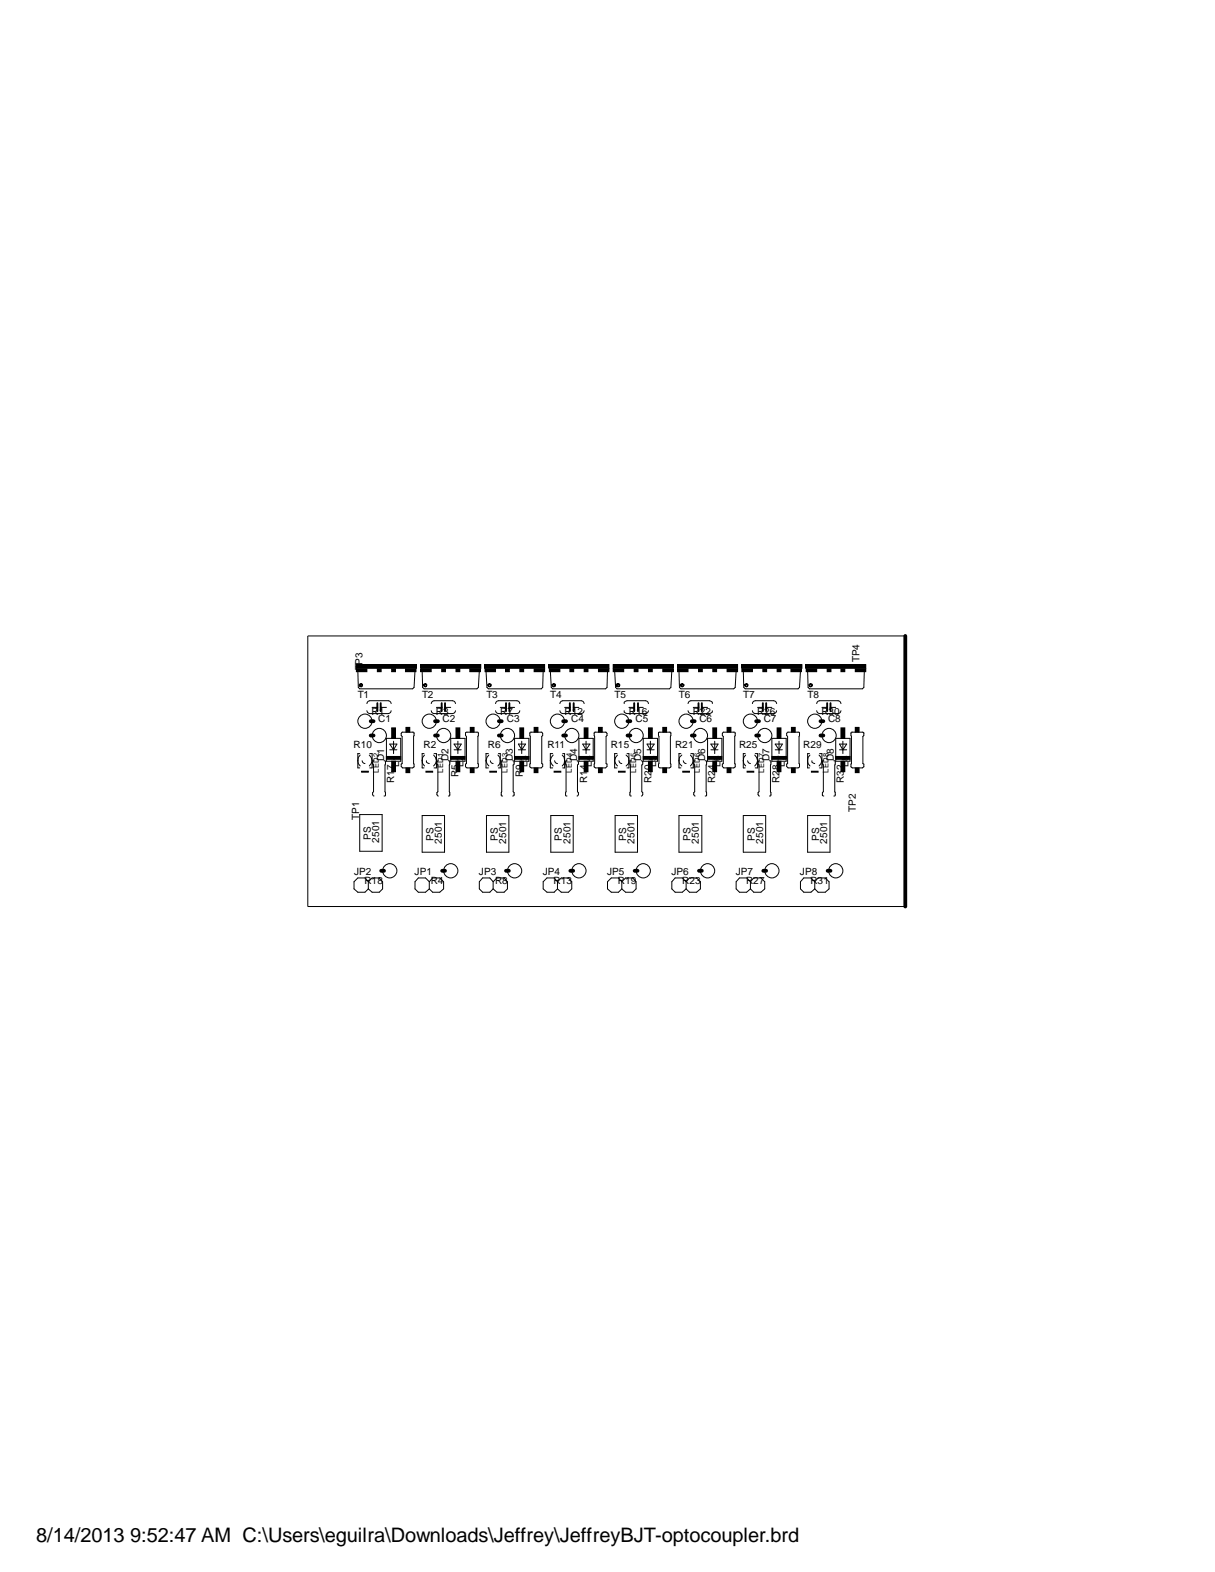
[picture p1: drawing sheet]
<svg xmlns="http://www.w3.org/2000/svg" width="216mm" height="279mm" viewBox="0 0 216 279" stroke-linecap="round" stroke-linejoin="round" font-family="sans-serif">
<g fill="none" stroke="#000" stroke-width=".18">
<path d="M63.3 118.1h10.7v.7h-10.7zM63.3 118.9h1.9v.5h-1.9zM63.6 119.2l.1 3 .2 .2h9.4l.3-.2 .1-3M67.1 118.9h.6v.5h-.6zM69.6 118.9h.7v.5h-.7zM72.1 118.9h1.8v.5h-1.8zM74.8 118.1h10.6v.7h-10.6zM74.8 118.9h1.8v.5h-1.8zM75 119.2l.1 3 .3 .2h9.4l.2-.2 .2-3M78.5 118.9h.7v.5h-.7zM81 118.9h.7v.5h-.7zM83.5 118.9h1.8v.5h-1.8z"/>
<path d="M86.1 118.1h10.7v.7h-10.7zM86.2 118.9h1.9v.5h-1.9zM86.4 119.2l.1 3 .3 .2h9.4l.2-.2 .1-3M89.8 118.9h.7v.5h-.7zM92.4 118.9h.6v.5h-.6zM94.9 118.9h1.9v.5h-1.9zM97.5 118.1h10.7v.7h-10.7zM97.6 118.9h1.9v.5h-1.9zM97.8 119.2l.2 3 .2 .2h9.4l.3-.2v-3M101.3 118.9h.6v.5h-.6zM103.8 118.9h.7v.5h-.7zM106.3 118.9h1.9v.5h-1.9z"/>
<path d="M109 118.1h10.6v.7h-10.6zM109 118.9h1.8v.5h-1.8zM109.2 119.2l.2 3 .2 .2h9.4l.2-.2 .2-3M112.7 118.9h.7v.5h-.7zM115.2 118.9h.7v.5h-.7zM117.8 118.9h1.8v.5h-1.8zM120.4 118.1h10.7v.7h-10.7zM120.4 118.9h1.9v.5h-1.9zM120.6 119.2l.1 3 .3 .2h9.4l.2-.2 .2-3M124.1 118.9h.7v.5h-.7zM126.7 118.9h.6v.5h-.6zM129.2 118.9h1.9v.5h-1.9z"/>
<path d="M131.8 118.1h10.7v.7h-10.7zM131.8 118.9h1.9v.5h-1.9zM132.1 119.2l.1 3 .2 .2h9.4l.3-.2 .1-3M135.6 118.9h.6v.5h-.6zM138.1 118.9h.7v.5h-.7zM140.5 118.9h1.9v.5h-1.9zM143.2 118.1h10.6v.7h-10.6zM143.3 118.9h1.8v.5h-1.8zM143.5 119.2l.1 3 .2 .2h9.4l.3-.2 .1-3M147 118.9h.7v.5h-.7zM149.4 118.9h.7v.5h-.7zM152 118.9h1.8v.5h-1.8z"/>
<path d="M160.9 113h-106.2v48.1h106.2M63.9 121.6h.4v.4h-.4l-.1-.2 .4-.2 .1 .2-.1 .2-.2-.1v-.1h-.2zM63.9 133.9h-.3v2.6h.3M64 134.2a1.33 1.33 0 0 0 0 1.9M64.3 137.1h1.1v.1h-1.1zM64.3 135.2l.3 .4 .3 .1M65.2 126.3l.1 .3 .4 .2h3.3l.3-.1 .2-.4M65.2 125.1l.2-.5 .3-.1h3.3l.3 .1 .2 .5M65.6 134.2a1.19 1.19 0 0 1 0 1.9M65.7 133.9h.4v2.6h-.4M66.1 125.7h1M66.5 135.2l-.3 .3v.3l.2 .2v4.7l-.2 .2v.3l.3 .3"/>
<path d="M67.6 125.7h1.1M68.2 135.2l.3 .1v6.1l-.3 .1M68.7 134.5h2.5v.5h-2.5zM68.7 131.2h2.5v4.1h-2.5zM69.3 132.2h1.2l-.6 1.1zM69.3 133.3h1.2M69.6 129.4h.7v1.8h-.7zM69.6 135.3h.7v1.9h-.7zM69.9 131.7v2.2M71.5 130.1l2.1 .1v6.1l-.3 .2h-1.8l-.2-.3v-.4l.2-.1v-4.8l-.2-.2v-.3zM72.1 129.3h.7v.8h-.7zM72.1 136.5h.7v.8h-.7z"/>
<path d="M75.4 121.6h.4v.4h-.4l-.1-.2 .3-.2 .2 .2-.2 .2-.3-.2zM75.4 133.9h-.4v2.6h.4M75.4 134.2a1.33 1.33 0 0 0 0 1.9M75.7 137.1h1.2v.1h-1.2zM75.8 135.2v.3l.5 .2M76.6 126.3l.3 .4 .2 .1h3.3l.3-.1 .2-.4M76.6 125.1l.3-.5 .2-.1h3.3l.3 .1 .2 .5M77 134.2a1.19 1.19 0 0 1 0 1.9M77.1 133.9h.5v2.6h-.5M77.6 125.7h.9M77.9 135.2l-.3 .3v.3l.2 .2v4.7l-.2 .2v.3l.3 .3M79.1 125.7h1"/>
<path d="M79.7 135.2l.2 .1v6.1l-.2 .1M80.1 134.5h2.5v.5h-2.5zM80.1 131.2h2.5v4.1h-2.5zM80.7 132.2h1.3l-.6 1.1zM80.7 133.3h1.3M81 129.4h.7v1.8h-.7zM81 135.3h.7v1.9h-.7zM81.4 131.7v2.2M82.7 130.2h2.3v6.1l-.2 .2h-1.8l-.3-.2v-.5l.2-.1v-4.8l-.2-.2zM83.6 129.3h.6v.8h-.6zM83.6 136.5h.6v.8h-.6zM86.8 121.6h.4v.4h-.4l-.1-.2 .3-.2 .2 .2-.2 .2-.3-.2z"/>
<path d="M86.8 133.9h-.4v2.6h.4M86.9 134.2a1.19 1.19 0 0 0 0 1.9M87 137.1h1.2v.1h-1.2zM87.1 135.2l.3 .4 .2 .1M88.1 126.3v.3l.5 .2h3.3l.4-.2 .1-.3M88.1 125.1v-.3l.5-.3h3.3l.2 .1 .3 .5M88.5 134.2a1.33 1.33 0 0 1 0 1.9M88.6 133.9h.3v2.6h-.3M88.9 125.7h1M89.3 135.2l-.2 .1v6.1l.2 .1M90.5 125.7h.9M91.1 135.2l.3 .1v.5l-.2 .2v4.7l.2 .2v.5l-.3 .1"/>
<path d="M91.4 134.5h2.6v.5h-2.6zM91.4 131.2h2.6v4.1h-2.6zM92.1 132.2h1.3l-.7 1.1zM92.1 133.3h1.3M92.4 129.4h.6v1.8h-.6zM92.4 135.3h.6v1.9h-.6zM92.7 131.7v2.2M94.2 130.1h2.1l.1 .3v.3l-.1 .2v4.8l.1 .1v.4l-.2 .3h-1.8l-.3-.2zM94.9 129.3h.7v.8h-.7zM94.9 136.5h.7v.8h-.7zM98 121.8l.4-.3 .3 .3-.1 .2-.2 .1-.4-.3 .4-.2 .2 .1v.2l-.2 .1-.2-.2zM98.2 133.9h-.4v2.6h.4"/>
<path d="M98.3 134.2a1.19 1.19 0 0 0 0 1.9M98.5 137.1h1.2v.1h-1.2zM98.6 135.2l.2 .4 .3 .1M99.5 126.3l.2 .4 .3 .1h3.3l.4-.2 .1-.3M99.5 125.1l.2-.5 .3-.1h3.3l.2 .1 .3 .5M99.9 134.2a1.33 1.33 0 0 1 0 1.9M100 133.9h.3v2.6h-.3M100.3 125.7h1M100.8 135.2l-.3 .1v6.1l.3 .1M101.9 125.7h1M102.5 135.2l.3 .3v.3l-.2 .2v4.7l.2 .2v.3l-.3 .3M102.9 134.5h2.5v.5h-2.5z"/>
<path d="M102.9 131.2h2.5v4.1h-2.5zM103.5 132.2h1.3l-.7 1.1zM103.5 133.3h1.3M103.8 129.4h.7v1.8h-.7zM103.8 135.3h.7v1.9h-.7zM104.1 131.7v2.2M105.6 130.2l2.1-.1 .2 .3v.3l-.2 .2v4.8l.2 .1v.4l-.3 .3h-1.8l-.2-.2zM106.3 129.3h.7v.8h-.7zM106.3 136.5h.7v.8h-.7zM109.6 121.6h.5v.4h-.5l-.1-.2 .3-.2 .2 .1v.2l-.2 .1-.2-.1v-.1h-.1zM109.6 133.9h-.4v2.6h.4M109.7 134.2a1.19 1.19 0 0 0 0 1.9"/>
<path d="M109.9 137.1h1.2v.1h-1.2zM110 135.2l.1 .3 .4 .2M110.9 126.3v.3l.5 .2h3.3l.3-.1 .2-.4M110.9 125.1v-.3l.5-.3h3.3l.3 .1 .2 .5M111.3 134.2a1.19 1.19 0 0 1 0 1.9M111.4 133.9h.4v2.6h-.4M111.8 125.7h.9M112.2 135.2l-.3 .1v6.1l.3 .1M113.4 125.7h.9M114 135.2l.2 .3v.3l-.2 .2v4.7l.2 .2v.3l-.2 .3M114.3 134.5h2.5v.5h-2.5zM114.3 131.2h2.5v4.1h-2.5z"/>
<path d="M115 132.2h1.2l-.6 1.1zM115 133.3h1.2M115.2 129.4h.7v1.8h-.7zM115.2 135.3h.7v1.9h-.7zM115.6 131.7v2.2M117 130.2h2.2v6.1l-.2 .2h-1.7l-.3-.2zM117.8 129.3h.6v.8h-.6zM117.8 136.5h.6v.8h-.6zM121 121.6l.2-.1 .4 .3-.4 .3-.2-.1-.1-.2 .3-.2 .2 .2-.2 .2-.1-.1v-.1h-.2zM121 133.9h-.4v2.6h.4M121.2 134.2a1.19 1.19 0 0 0 0 1.9M121.3 137.1h1.2v.1h-1.2z"/>
<path d="M121.4 135.2l.1 .3 .4 .2M122.3 126.3l.2 .4 .3 .1h3.3l.5-.2v-.3M122.3 125.1l.2-.5 .3-.1h3.3l.5 .3v.3M122.7 134.2a1.19 1.19 0 0 1 0 1.9M122.8 133.9h.4v2.6h-.4M123.2 125.7h.9M123.5 135.2l-.2 .3v.3l.1 .2v4.7l-.1 .2v.3l.2 .3M124.7 125.7h1M125.3 135.2l.3 .1v6.1l-.3 .1M125.7 134.5h2.6v.5h-2.6zM125.7 131.2h2.6v4.1h-2.6zM126.3 132.2h1.3l-.6 1.1z"/>
<path d="M126.3 133.3h1.3M126.7 129.4h.6v1.8h-.6zM126.7 135.3h.6v1.9h-.6zM127 131.7v2.2M128.4 130.2h2.2v6.1l-.2 .2h-1.8l-.2-.3v-.4l.1-.1v-4.8l-.1-.2zM129.2 129.3h.7v.8h-.7zM129.2 136.5h.7v.8h-.7zM132.4 121.6h.4v.4h-.4l-.1-.2 .4-.2 .1 .2-.1 .2-.4-.2zM132.4 133.9h-.3v2.6h.3M132.5 134.2a1.33 1.33 0 0 0 0 1.9M132.8 137.1h1.1v.1h-1.1zM132.8 135.2l.1 .3 .4 .2"/>
<path d="M133.7 126.3l.2 .4 .3 .1h3.3l.3-.1 .2-.4M133.7 125.1l.2-.5 .3-.1h3.3l.3 .1 .2 .5M134.1 134.2a1.19 1.19 0 0 1 0 1.9M134.2 133.9h.4v2.6h-.4M134.6 125.7h1M135 135.2l-.3 .3v.3l.2 .2v4.7l-.2 .2v.3l.3 .3M136.1 125.7h1.1M136.7 135.2l.3 .1v6.1l-.3 .1M137.2 134.5h2.5v.5h-2.5zM137.2 131.2h2.5v4.1h-2.5zM137.8 132.2h1.2l-.6 1.1zM137.8 133.3h1.2"/>
<path d="M138.1 129.4h.7v1.8h-.7zM138.1 135.3h.7v1.9h-.7zM138.4 131.7v2.2M139.9 130.2h2.2v6.1l-.3 .2h-1.8l-.2-.3v-.4l.2-.1v-4.8l-.2-.2zM140.6 129.3h.7v.8h-.7zM140.6 136.5h.7v.8h-.7zM143.8 121.6h.5v.4h-.5v-.2l.2-.2 .3 .2-.3 .2-.2-.2zM143.8 133.9h-.3v2.6h.3M143.9 134.2a1.33 1.33 0 0 0 0 1.9M144.2 137.1h1.2v.1h-1.2zM144.3 135.2v.3l.5 .2M145.1 126.3l.3 .4 .2 .1h3.3l.3-.1 .2-.4"/>
<path d="M145.1 125.1l.3-.5 .2-.1h3.3l.3 .1 .2 .5M145.5 134.2a1.19 1.19 0 0 1 0 1.9M145.6 133.9h.4v2.6h-.4M146 125.7h1M146.4 135.2l-.3 .1v.5l.2 .2v4.7l-.2 .2v.5l.3 .1M147.6 125.7h.9M148.2 135.2l.2 .1v6.1l-.2 .1M148.5 134.5h2.5v.5h-2.5zM148.5 131.2h2.5v4.1h-2.5zM149.2 132.2h1.3l-.7 1.1zM149.2 133.3h1.3M149.4 129.4h.7v1.8h-.7z"/>
<path d="M149.4 135.3h.7v1.9h-.7zM149.8 131.7v2.2M151.2 130.2h2.3v.5l-.2 .2v4.8l.2 .1v.5l-.3 .2h-1.7l-.3-.2zM152 129.3h.7v.8h-.7zM152 136.5h.7v.8h-.7zM63.9 144.8h4v6.5h-4zM65.4 156.7l-.5-.7h-1.3l-.7 .7v1.3l.7 .6h1.3l.5-.6M65.4 156.7l.7-.7h1.3l.6 .7v1.3l-.6 .6h-1.3l-.7-.6M65.4 156.7v1.3M75 144.9h4v6.6h-4zM76.3 156.7l-.7-.7h-1.3l-.6 .7v1.3l.6 .6h1.3l.7-.6M76.3 156.7l.6-.7h1.2l.7 .7v1.3l-.7 .6h-1.2l-.6-.6"/>
<path d="M76.3 156.7v1.3M86.4 144.9h4v6.6h-4zM87.6 156.7l-.6-.7h-1.2l-.6 .7v1.3l.6 .6h1.2l.6-.6M87.6 156.7l.7-.7h1.3l.6 .7v1.3l-.6 .6h-1.3l-.7-.6M87.6 156.7v1.3M97.9 144.9h4v6.6h-4zM99.1 156.7l-.6-.7h-1.3l-.7 .7v1.3l.7 .6h1.3l.6-.6M99.1 156.7l.6-.7h1.3l.6 .7v1.3l-.6 .6h-1.3l-.6-.6M99.1 156.7v1.3M109.3 144.9h4v6.6h-4zM110.5 156.7l-.6-.7h-1.3l-.7 .7v1.3l.7 .6h1.3l.6-.6M110.5 156.7l.7-.7h1.2l.6 .7v1.3l-.6 .6h-1.2l-.7-.6"/>
<path d="M110.5 156.7v1.3M120.6 144.9h4.1v6.6h-4.1zM121.9 156.7l-.7-.7h-1.2l-.6 .7v1.3l.6 .6h1.2l.7-.6M121.9 156.7l.6-.7h1.3l.7 .7v1.3l-.7 .6h-1.3l-.6-.6M121.9 156.7v1.3M132.1 144.9h4v6.6h-4zM133.3 156.7l-.6-.7h-1.3l-.6 .7v1.3l.6 .6h1.3l.6-.6M133.3 156.7l.6-.7h1.3l.7 .7v1.3l-.7 .6h-1.3l-.6-.6M133.3 156.7v1.3M143.5 144.9h4v6.6h-4zM144.8 156.7l-.7-.7h-1.3l-.6 .7v1.3l.6 .6h1.3l.7-.6M144.8 156.7l.6-.7h1.2l.7 .7v1.3l-.7 .6h-1.2l-.6-.6"/>
<path d="M144.8 156.7v1.3"/>
<circle cx="64.9" cy="128.2" r="1.26"/>
<circle cx="67.4" cy="130.7" r="1.26"/>
<circle cx="76.3" cy="128.2" r="1.26"/>
<circle cx="78.8" cy="130.7" r="1.26"/>
<circle cx="87.6" cy="128.2" r="1.26"/>
<circle cx="90.2" cy="130.7" r="1.26"/>
<circle cx="99.1" cy="128.2" r="1.26"/>
<circle cx="101.6" cy="130.7" r="1.26"/>
<circle cx="110.5" cy="128.2" r="1.26"/>
<circle cx="113" cy="130.7" r="1.26"/>
<circle cx="121.9" cy="128.2" r="1.26"/>
<circle cx="124.5" cy="130.7" r="1.26"/>
<circle cx="133.4" cy="128.2" r="1.26"/>
<circle cx="135.9" cy="130.7" r="1.26"/>
<circle cx="144.8" cy="128.2" r="1.26"/>
<circle cx="147.3" cy="130.7" r="1.26"/>
<circle cx="69.3" cy="154.8" r="1.26"/>
<circle cx="80.1" cy="154.8" r="1.26"/>
<circle cx="91.4" cy="154.8" r="1.26"/>
<circle cx="102.9" cy="154.8" r="1.26"/>
<circle cx="114.3" cy="154.8" r="1.26"/>
<circle cx="125.7" cy="154.8" r="1.26"/>
<circle cx="137.2" cy="154.8" r="1.26"/>
<circle cx="148.5" cy="154.8" r="1.26"/>
</g>
<g fill="#000">
<path d="M63.3 118.1h10.7v.7h-10.7z" fill-rule="evenodd"/>
<path d="M63.3 118.9h1.9v.5h-1.9z" fill-rule="evenodd"/>
<path d="M67.1 118.9h.6v.5h-.6z" fill-rule="evenodd"/>
<path d="M69.6 118.9h.7v.5h-.7z" fill-rule="evenodd"/>
<path d="M72.1 118.9h1.8v.5h-1.8z" fill-rule="evenodd"/>
<path d="M74.8 118.1h10.6v.7h-10.6z" fill-rule="evenodd"/>
<path d="M74.8 118.9h1.8v.5h-1.8z" fill-rule="evenodd"/>
<path d="M78.5 118.9h.7v.5h-.7z" fill-rule="evenodd"/>
<path d="M81 118.9h.7v.5h-.7z" fill-rule="evenodd"/>
<path d="M83.5 118.9h1.8v.5h-1.8z" fill-rule="evenodd"/>
<path d="M86.1 118.1h10.7v.7h-10.7z" fill-rule="evenodd"/>
<path d="M86.2 118.9h1.9v.5h-1.9z" fill-rule="evenodd"/>
<path d="M89.8 118.9h.7v.5h-.7z" fill-rule="evenodd"/>
<path d="M92.4 118.9h.6v.5h-.6z" fill-rule="evenodd"/>
<path d="M94.9 118.9h1.9v.5h-1.9z" fill-rule="evenodd"/>
<path d="M97.5 118.1h10.7v.7h-10.7z" fill-rule="evenodd"/>
<path d="M97.6 118.9h1.9v.5h-1.9z" fill-rule="evenodd"/>
<path d="M101.3 118.9h.6v.5h-.6z" fill-rule="evenodd"/>
<path d="M103.8 118.9h.7v.5h-.7z" fill-rule="evenodd"/>
<path d="M106.3 118.9h1.9v.5h-1.9z" fill-rule="evenodd"/>
<path d="M109 118.1h10.6v.7h-10.6z" fill-rule="evenodd"/>
<path d="M109 118.9h1.8v.5h-1.8z" fill-rule="evenodd"/>
<path d="M112.7 118.9h.7v.5h-.7z" fill-rule="evenodd"/>
<path d="M115.2 118.9h.7v.5h-.7z" fill-rule="evenodd"/>
<path d="M117.8 118.9h1.8v.5h-1.8z" fill-rule="evenodd"/>
<path d="M120.4 118.1h10.7v.7h-10.7z" fill-rule="evenodd"/>
<path d="M120.4 118.9h1.9v.5h-1.9z" fill-rule="evenodd"/>
<path d="M124.1 118.9h.7v.5h-.7z" fill-rule="evenodd"/>
<path d="M126.7 118.9h.6v.5h-.6z" fill-rule="evenodd"/>
<path d="M129.2 118.9h1.9v.5h-1.9z" fill-rule="evenodd"/>
<path d="M131.8 118.1h10.7v.7h-10.7z" fill-rule="evenodd"/>
<path d="M131.8 118.9h1.9v.5h-1.9z" fill-rule="evenodd"/>
<path d="M135.6 118.9h.6v.5h-.6z" fill-rule="evenodd"/>
<path d="M138.1 118.9h.7v.5h-.7z" fill-rule="evenodd"/>
<path d="M140.5 118.9h1.9v.5h-1.9z" fill-rule="evenodd"/>
<path d="M143.2 118.1h10.6v.7h-10.6z" fill-rule="evenodd"/>
<path d="M143.3 118.9h1.8v.5h-1.8z" fill-rule="evenodd"/>
<path d="M147 118.9h.7v.5h-.7z" fill-rule="evenodd"/>
<path d="M149.4 118.9h.7v.5h-.7z" fill-rule="evenodd"/>
<path d="M152 118.9h1.8v.5h-1.8z" fill-rule="evenodd"/>
<path d="M63.9 121.6h.4v.4h-.4l-.1-.2 .4-.2 .1 .2-.1 .2-.2-.1v-.1h-.2z" fill-rule="evenodd"/>
<path d="M64.3 137.1h1.1v.1h-1.1z" fill-rule="evenodd"/>
<path d="M68.7 134.5h2.5v.5h-2.5z" fill-rule="evenodd"/>
<path d="M69.6 129.4h.7v1.8h-.7z" fill-rule="evenodd"/>
<path d="M69.6 135.3h.7v1.9h-.7z" fill-rule="evenodd"/>
<path d="M72.1 129.3h.7v.8h-.7z" fill-rule="evenodd"/>
<path d="M72.1 136.5h.7v.8h-.7z" fill-rule="evenodd"/>
<path d="M75.4 121.6h.4v.4h-.4l-.1-.2 .3-.2 .2 .2-.2 .2-.3-.2z" fill-rule="evenodd"/>
<path d="M75.7 137.1h1.2v.1h-1.2z" fill-rule="evenodd"/>
<path d="M80.1 134.5h2.5v.5h-2.5z" fill-rule="evenodd"/>
<path d="M81 129.4h.7v1.8h-.7z" fill-rule="evenodd"/>
<path d="M81 135.3h.7v1.9h-.7z" fill-rule="evenodd"/>
<path d="M83.6 129.3h.6v.8h-.6z" fill-rule="evenodd"/>
<path d="M83.6 136.5h.6v.8h-.6z" fill-rule="evenodd"/>
<path d="M86.8 121.6h.4v.4h-.4l-.1-.2 .3-.2 .2 .2-.2 .2-.3-.2z" fill-rule="evenodd"/>
<path d="M87 137.1h1.2v.1h-1.2z" fill-rule="evenodd"/>
<path d="M91.4 134.5h2.6v.5h-2.6z" fill-rule="evenodd"/>
<path d="M92.4 129.4h.6v1.8h-.6z" fill-rule="evenodd"/>
<path d="M92.4 135.3h.6v1.9h-.6z" fill-rule="evenodd"/>
<path d="M94.9 129.3h.7v.8h-.7z" fill-rule="evenodd"/>
<path d="M94.9 136.5h.7v.8h-.7z" fill-rule="evenodd"/>
<path d="M98 121.8l.4-.3 .3 .3-.1 .2-.2 .1-.4-.3 .4-.2 .2 .1v.2l-.2 .1-.2-.2z" fill-rule="evenodd"/>
<path d="M98.5 137.1h1.2v.1h-1.2z" fill-rule="evenodd"/>
<path d="M102.9 134.5h2.5v.5h-2.5z" fill-rule="evenodd"/>
<path d="M103.8 129.4h.7v1.8h-.7z" fill-rule="evenodd"/>
<path d="M103.8 135.3h.7v1.9h-.7z" fill-rule="evenodd"/>
<path d="M106.3 129.3h.7v.8h-.7z" fill-rule="evenodd"/>
<path d="M106.3 136.5h.7v.8h-.7z" fill-rule="evenodd"/>
<path d="M109.6 121.6h.5v.4h-.5l-.1-.2 .3-.2 .2 .1v.2l-.2 .1-.2-.1v-.1h-.1z" fill-rule="evenodd"/>
<path d="M109.9 137.1h1.2v.1h-1.2z" fill-rule="evenodd"/>
<path d="M114.3 134.5h2.5v.5h-2.5z" fill-rule="evenodd"/>
<path d="M115.2 129.4h.7v1.8h-.7z" fill-rule="evenodd"/>
<path d="M115.2 135.3h.7v1.9h-.7z" fill-rule="evenodd"/>
<path d="M117.8 129.3h.6v.8h-.6z" fill-rule="evenodd"/>
<path d="M117.8 136.5h.6v.8h-.6z" fill-rule="evenodd"/>
<path d="M121 121.6l.2-.1 .4 .3-.4 .3-.2-.1-.1-.2 .3-.2 .2 .2-.2 .2-.1-.1v-.1h-.2z" fill-rule="evenodd"/>
<path d="M121.3 137.1h1.2v.1h-1.2z" fill-rule="evenodd"/>
<path d="M125.7 134.5h2.6v.5h-2.6z" fill-rule="evenodd"/>
<path d="M126.7 129.4h.6v1.8h-.6z" fill-rule="evenodd"/>
<path d="M126.7 135.3h.6v1.9h-.6z" fill-rule="evenodd"/>
<path d="M129.2 129.3h.7v.8h-.7z" fill-rule="evenodd"/>
<path d="M129.2 136.5h.7v.8h-.7z" fill-rule="evenodd"/>
<path d="M132.4 121.6h.4v.4h-.4l-.1-.2 .4-.2 .1 .2-.1 .2-.4-.2z" fill-rule="evenodd"/>
<path d="M132.8 137.1h1.1v.1h-1.1z" fill-rule="evenodd"/>
<path d="M137.2 134.5h2.5v.5h-2.5z" fill-rule="evenodd"/>
<path d="M138.1 129.4h.7v1.8h-.7z" fill-rule="evenodd"/>
<path d="M138.1 135.3h.7v1.9h-.7z" fill-rule="evenodd"/>
<path d="M140.6 129.3h.7v.8h-.7z" fill-rule="evenodd"/>
<path d="M140.6 136.5h.7v.8h-.7z" fill-rule="evenodd"/>
<path d="M143.8 121.6h.5v.4h-.5v-.2l.2-.2 .3 .2-.3 .2-.2-.2z" fill-rule="evenodd"/>
<path d="M144.2 137.1h1.2v.1h-1.2z" fill-rule="evenodd"/>
<path d="M148.5 134.5h2.5v.5h-2.5z" fill-rule="evenodd"/>
<path d="M149.4 129.4h.7v1.8h-.7z" fill-rule="evenodd"/>
<path d="M149.4 135.3h.7v1.9h-.7z" fill-rule="evenodd"/>
<path d="M152 129.3h.7v.8h-.7z" fill-rule="evenodd"/>
<path d="M152 136.5h.7v.8h-.7z" fill-rule="evenodd"/>
</g>
<g fill="none" stroke="#000" stroke-width=".34">
<path d="M67.1 125v1.4M67.6 125v1.4M78.5 125v1.4M79.1 125v1.4M89.9 125v1.4M90.5 125v1.4M101.3 125v1.4M101.9 125v1.4M112.7 125v1.4M113.4 125v1.4M124.1 125v1.4M124.7 125v1.4"/>
<path d="M135.6 125v1.4M136.1 125v1.4M147 125v1.4M147.6 125v1.4"/>
</g>
<g fill="none" stroke="#000" stroke-width=".68">
<path d="M160.9 113v48.1M65.9 130.7h.5M65.9 128.2h.5M77.3 130.7h.5M77.3 128.2h.5M88.6 130.7h.6M88.6 128.2h.6M100.1 130.7h.5M100.1 128.2h.5M111.5 130.7h.5M111.5 128.2h.5M122.9 130.7h.5"/>
<path d="M122.9 128.2h.5M134.4 130.7h.5M134.4 128.2h.5M145.8 130.7h.5M145.8 128.2h.5M67.7 154.8h.5M78.6 154.8h.5M89.9 154.8h.5M101.3 154.8h.6M112.8 154.8h.5M124.2 154.8h.5M135.6 154.8h.5"/>
<path d="M147.1 154.8h.5"/>
</g>
<text font-size="3.6" x="6.4" y="274.2">8/14/2013 9:52:47 AM C:\Users\eguilra\Downloads\Jeffrey\JeffreyBJT-optocoupler.brd</text>
<g font-size="1.8">
<text x="64.4" y="119.1" transform="rotate(-90 64.4 119.1)">TP3</text>
<text x="152.7" y="117.7" transform="rotate(-90 152.7 117.7)">TP4</text>
<text x="63.6" y="124.1">T1</text>
<text x="75" y="124.1">T2</text>
<text x="86.4" y="124.1">T3</text>
<text x="97.8" y="124.1">T4</text>
<text x="109.2" y="124.1">T5</text>
<text x="120.6" y="124.1">T6</text>
<text x="132.1" y="124.1">T7</text>
<text x="143.5" y="124.1">T8</text>
<text x="66" y="127.2">R1</text>
<text x="67.2" y="128.4">C1</text>
<text x="77.5" y="127.2">R3</text>
<text x="78.7" y="128.4">C2</text>
<text x="88.9" y="127.2">R7</text>
<text x="90.1" y="128.4">C3</text>
<text x="100.3" y="127.2">R12</text>
<text x="101.5" y="128.4">C4</text>
<text x="111.8" y="127.2">R16</text>
<text x="112.9" y="128.4">C5</text>
<text x="123.1" y="127.2">R22</text>
<text x="124.3" y="128.4">C6</text>
<text x="134.5" y="127.2">R26</text>
<text x="135.7" y="128.4">C7</text>
<text x="146" y="127.2">R30</text>
<text x="147.2" y="128.4">C8</text>
<text x="62.8" y="133">R10</text>
<text x="68.2" y="135.3" transform="rotate(-90 68.2 135.3)">D1</text>
<text x="71" y="136.3" transform="rotate(-90 71 136.3)">L1</text>
<text x="75.3" y="133">R2</text>
<text x="79.7" y="135.3" transform="rotate(-90 79.7 135.3)">D2</text>
<text x="82.4" y="136.3" transform="rotate(-90 82.4 136.3)">L2</text>
<text x="86.7" y="133">R6</text>
<text x="91.1" y="135.3" transform="rotate(-90 91.1 135.3)">D3</text>
<text x="93.7" y="136.3" transform="rotate(-90 93.7 136.3)">L3</text>
<text x="97.3" y="133">R11</text>
<text x="102.5" y="135.3" transform="rotate(-90 102.5 135.3)">D4</text>
<text x="105.2" y="136.3" transform="rotate(-90 105.2 136.3)">L4</text>
<text x="108.5" y="133">R15</text>
<text x="114" y="135.3" transform="rotate(-90 114 135.3)">D5</text>
<text x="116.6" y="136.3" transform="rotate(-90 116.6 136.3)">L5</text>
<text x="120" y="133">R21</text>
<text x="125.3" y="135.3" transform="rotate(-90 125.3 135.3)">D6</text>
<text x="128" y="136.3" transform="rotate(-90 128 136.3)">L6</text>
<text x="131.3" y="133">R25</text>
<text x="136.7" y="135.3" transform="rotate(-90 136.7 135.3)">D7</text>
<text x="139.4" y="136.3" transform="rotate(-90 139.4 136.3)">L7</text>
<text x="142.7" y="133">R29</text>
<text x="148.2" y="135.3" transform="rotate(-90 148.2 135.3)">D8</text>
<text x="150.8" y="136.3" transform="rotate(-90 150.8 136.3)">L8</text>
<text x="70" y="139.1" transform="rotate(-90 70 139.1)">R17</text>
<text x="81.4" y="138.1" transform="rotate(-90 81.4 138.1)">R5</text>
<text x="92.9" y="138.1" transform="rotate(-90 92.9 138.1)">R9</text>
<text x="104.3" y="139.1" transform="rotate(-90 104.3 139.1)">R14</text>
<text x="115.7" y="139.1" transform="rotate(-90 115.7 139.1)">R20</text>
<text x="127.1" y="139.1" transform="rotate(-90 127.1 139.1)">R24</text>
<text x="138.5" y="139.1" transform="rotate(-90 138.5 139.1)">R28</text>
<text x="149.9" y="139.1" transform="rotate(-90 149.9 139.1)">R32</text>
<text x="63.8" y="145.7" transform="rotate(-90 63.8 145.7)">TP1</text>
<text x="65.9" y="149.3" transform="rotate(-90 65.9 149.3)">PS</text>
<text x="67.4" y="149.8" transform="rotate(-90 67.4 149.8)">2501</text>
<text x="77" y="149.4" transform="rotate(-90 77 149.4)">PS</text>
<text x="78.5" y="149.9" transform="rotate(-90 78.5 149.9)">2501</text>
<text x="88.5" y="149.4" transform="rotate(-90 88.5 149.4)">PS</text>
<text x="89.9" y="149.9" transform="rotate(-90 89.9 149.9)">2501</text>
<text x="99.8" y="149.4" transform="rotate(-90 99.8 149.4)">PS</text>
<text x="101.3" y="149.9" transform="rotate(-90 101.3 149.9)">2501</text>
<text x="111.3" y="149.4" transform="rotate(-90 111.3 149.4)">PS</text>
<text x="112.8" y="149.9" transform="rotate(-90 112.8 149.9)">2501</text>
<text x="122.7" y="149.4" transform="rotate(-90 122.7 149.4)">PS</text>
<text x="124.2" y="149.9" transform="rotate(-90 124.2 149.9)">2501</text>
<text x="134.1" y="149.4" transform="rotate(-90 134.1 149.4)">PS</text>
<text x="135.6" y="149.9" transform="rotate(-90 135.6 149.9)">2501</text>
<text x="145.5" y="149.4" transform="rotate(-90 145.5 149.4)">PS</text>
<text x="147" y="149.9" transform="rotate(-90 147 149.9)">2501</text>
<text x="152.1" y="144.3" transform="rotate(-90 152.1 144.3)">TP2</text>
<text x="62.9" y="155.5">JP2</text>
<text x="73.7" y="155.5">JP1</text>
<text x="85.1" y="155.5">JP3</text>
<text x="96.4" y="155.5">JP4</text>
<text x="107.9" y="155.5">JP5</text>
<text x="119.3" y="155.5">JP6</text>
<text x="130.7" y="155.5">JP7</text>
<text x="142.2" y="155.5">JP8</text>
<text x="64.8" y="157.1">R18</text>
<text x="76.5" y="157.1">R4</text>
<text x="88" y="157.1">R8</text>
<text x="98.4" y="157.1">R13</text>
<text x="109.8" y="157.1">R19</text>
<text x="121.2" y="157.1">R23</text>
<text x="132.6" y="157.1">R27</text>
<text x="144" y="157.1">R31</text>
</g>
<g font-size="1.4">
<text x="67.3" y="137.3" transform="rotate(-90 67.3 137.3)">LED2</text>
<text x="78.7" y="137.3" transform="rotate(-90 78.7 137.3)">LED1</text>
<text x="90.2" y="137.3" transform="rotate(-90 90.2 137.3)">LED3</text>
<text x="101.6" y="137.3" transform="rotate(-90 101.6 137.3)">LED4</text>
<text x="113" y="137.3" transform="rotate(-90 113 137.3)">LED5</text>
<text x="124.4" y="137.3" transform="rotate(-90 124.4 137.3)">LED6</text>
<text x="135.8" y="137.3" transform="rotate(-90 135.8 137.3)">LED7</text>
<text x="147.2" y="137.3" transform="rotate(-90 147.2 137.3)">LED8</text>
</g>
</svg>
